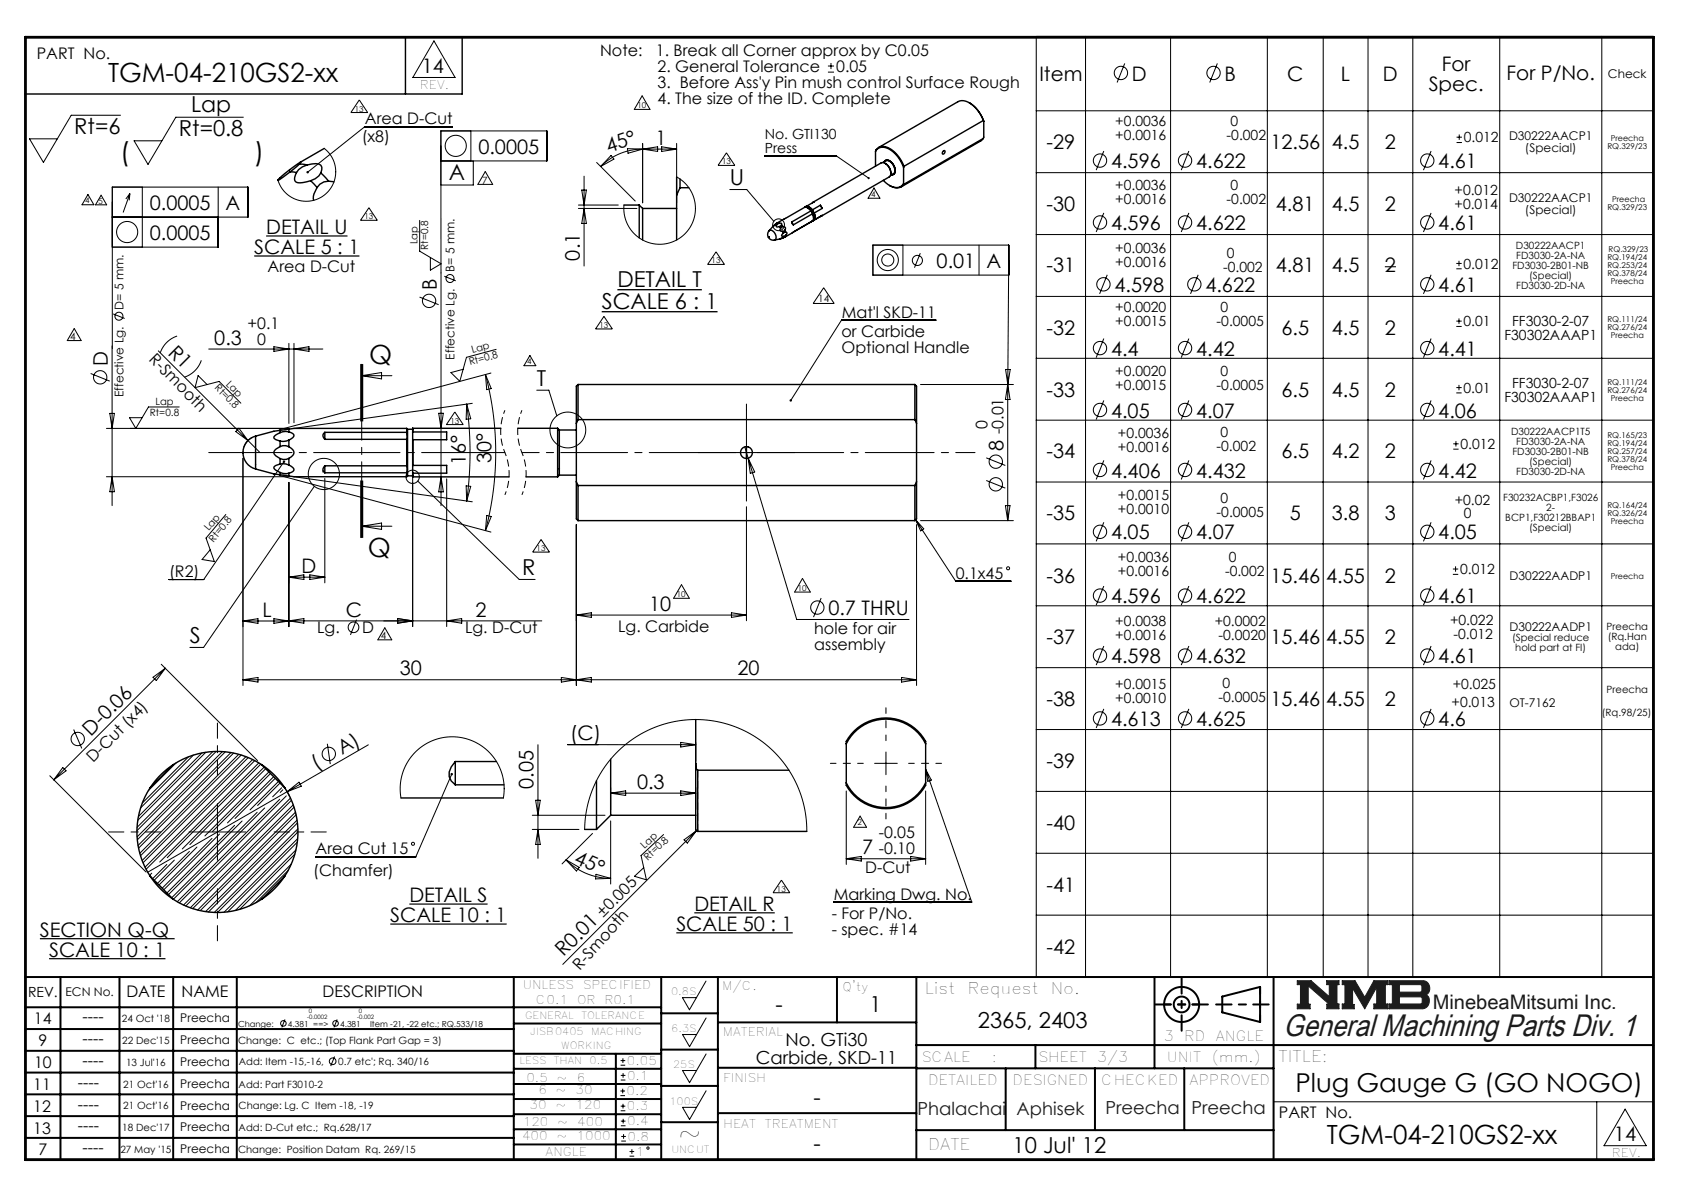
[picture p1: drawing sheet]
<svg xmlns="http://www.w3.org/2000/svg" width="297mm" height="210mm" viewBox="0 0 297 210" stroke-linecap="round" stroke-linejoin="round" font-family="sans-serif">
<g fill="none" stroke="#000" stroke-width=".35">
<path d="M4.5 172.3h287.1M4.5 177.6h112.1M10.7 172.3v32.2M21.1 172.3v32.2M30.5 172.3v32.2M41.8 172.3v32.2M90.6 172.3v32.2M116.6 172.3v32.2M116.6 178.7h10M126.6 172.3v32.2M147.6 172.3v8M161.6 172.3v32.2"/>
<path d="M203.6 172.3v16.1M215.6 175.7l6.6-1.7v6.2l-6.6-1.7zM224.6 172.3v32.2M4.5 185.3h86.1M4.5 181.4h86.1M4.5 189.1h86.1M4.5 193h86.1M4.5 196.8h86.1M90.6 199.1h26M90.6 193.8h26M90.6 188.5h26M90.6 191.1h26"/>
<path d="M90.6 180.5h26M90.6 185.8h26M90.6 196.5h26M108.6 185.8v18.5M116.6 185.1h10M116.6 191.5h10M116.6 197.9h10M126.6 196.3h35M126.6 188.3h35M126.6 180.3h35M161.6 184.3h130M161.6 199.3h63"/>
<path d="M161.6 188.4h63M177.4 188.4v10.9M182.6 184.3v4.1M193.1 188.4v10.9M208.9 188.4v10.9M4.5 200.6h86.1M90.6 201.8h26"/>
<circle cx="208.4" cy="177.1" r="3.1"/>
<circle cx="208.4" cy="177.1" r="1.39"/>
</g>
<path d="M228.8 172.9h2.4l3.2 2.8v-2.1h-.4v-.7h2.2v.7h-.4v3.4h.4v.9h-2.2v-.8h.4l-3.7-3.3v3.3h.4v.8h-2.3v-.8h.6v-3.5h-.6zM236.7 172.9h2.3l1.7 2.9 1.6-2.9h2.5v.7h-.5v3.4h.5v.9h-2.5v-.9h.5v-2.9l-2.1 3.8-2.2-3.7v2.9h.3v.8h-2.1v-.9h.5v-3.4h-.5zM245 172.9h6a1.34 1.34 0 0 1 1.1 1.1 1.34 1.34 0 0 1-.6 1.4 1.33 1.33 0 0 1 .5 1.5 1.33 1.33 0 0 1-1.2 1h-5.8v-.9h.6v-3.4h-.6zM246.8 173.6h3.8l.2 .3v.8l-.3 .2h-3.7zM246.8 175.8h3.8l.2 .2v.8l-.3 .2h-3.7z" fill="none" stroke="#191924" stroke-width=".18"/>
<path d="M76.5 7.2l3.8 6.5h-7.5zM15.5 34.3l1.1 1.8h-2.1zM77.8 28.4h5.7v4.2h-5.7zM154.1 33.1l1.1 1.9h-2.1zM93.5 62.7l1 1.8h-2.1zM124.5 173l-2.9 5-1.2-2.1h2.4M124.5 179.5l-2.9 5.1-1.2-2.2h2.4M124.5 185.8l-2.9 5.1-1.2-2.1h2.4M124.5 192.3l-2.9 5.1-1.2-2.1h2.4M224.6 194.3h67M281.6 194.3v10.2M286.6 195.6l3.7 6.4h-7.4z" fill="none" stroke="#000" stroke-width=".18"/>
<g fill="none" stroke="#000" stroke-width=".18" stroke-dasharray="6.3 1.3 1.3 1.3">
<path d="M111.9 19.3h2.7M113.3 16.9l-1.4 2.4M114.6 19.3l-1.3-2.4M16.8 36.1h2M17.8 34.4l-1 1.7M18.8 36.1l-1-1.7M84.3 32.5h2.6M85.6 30.2l-1.3 2.3M86.9 32.5l-1.3-2.3M13.1 57.9l-1.2 2.2M11.9 60.1h2.4M14.3 60.1l-1.2-2.2"/>
<path d="M66.6 112.8h2.5M67.9 110.7l-1.3 2.1M69.1 112.8l-1.2-2.1M118.8 105.5h2.8M120.2 103.1l-1.4 2.4M121.6 105.5l-1.4-2.4M140.1 104.4h2.8M141.5 102l-1.4 2.4M142.9 104.4l-1.4-2.4M150.6 145.9h2.2M151.7 143.9l-1.1 2M152.8 145.9l-1.1-2"/>
</g>
<path d="M4.5 6.6h287.1" fill="none" stroke="#000" stroke-width=".18" stroke-dasharray="6.3 1.3 1.3 1.3" stroke-dashoffset="1.9"/>
<path d="M71.5 6.6v10M81.5 6.6v10h-77" fill="none" stroke="#000" stroke-width=".25"/>
<path d="M205.3 177.1h6.2M222.2 174v6.2" fill="none" stroke="#000" stroke-width=".35" stroke-dasharray="15.2 1.3 1.3 1.3" stroke-dashoffset="14.1"/>
<path d="M203.8 177.1h9.2M208.4 172.5v9.2M214.5 177.1h9.3" fill="none" stroke="#000" stroke-width=".35" stroke-dasharray="15.2 1.3 1.3 1.3" stroke-dashoffset="12.5"/>
<path d="M4.5 6.6h287.1v197.9h-287.1z" fill="none" stroke="#000" stroke-width=".5"/>
<path d="M228.8 172.9v.7h.6v3.5h-.6v.8h2.3v-.8h-.4v-3.3l3.7 3.3h-.4v.8h2.2v-.9h-.4v-3.4h.4v-.7h-2.2v.7h.4v2.1l-3.2-2.8zM236.7 172.9v.7h.5v3.4h-.5v.9h2.1v-.8h-.3v-2.9l2.2 3.7 2.1-3.8v2.9h-.5v.9h2.5v-.9h-.5v-3.4h.5v-.7h-2.5l-1.6 2.9-1.7-2.9zM246.8 175.8h3.8l.2 .2v.8l-.3 .2h-3.7zM245 172.9v.7h.6v3.4h-.6v.9l6.3-.1 .5-.5 .3-.7-.1-.8-.5-.4a1.34 1.34 0 0 0 .6-1.4 1.34 1.34 0 0 0-1.1-1.1zM246.8 173.6h3.7l.3 .3v.8l-.3 .2h-3.7z" fill-rule="evenodd" fill="#191924"/>
<g fill="none" stroke="#000" stroke-width=".18">
<path d="M63.4 17.6l1.4 2.2h-2.9zM146 12.7h1.1M146 11.6h1.1M146.6 11.1v1.1M182.8 6.4h108.7v165.9h-108.7zM182.8 19.5h108.7M191.5 6.4v165.9M198.4 11.2l-1.4 3.3M206.5 6.4v165.9M214.7 11.2l-1.3 3.3M223.5 6.4v165.9M233.4 6.4v165.9"/>
<path d="M241.3 6.4v165.9M249.2 6.4v165.9M264.5 6.4v165.9M282.5 6.4v165.9M19.8 38.3h23.9v-5.3h-23.9v28.5M21.3 20.3h-8.7l-4.9 8.3-2.5-4.1h4.9M22.9 34.1l-.7 1M22.9 34.1l-.1 1.2M22.9 34.1l-1.2 3.4M25.1 33v10.6M38.5 33v10.6h-18.7M42.9 20.7h-11.9l-4.9 8.3-2.4-4.2h4.9"/>
<path d="M57.2 26.2l.9 .9 .6 1 .4 1.2 .1 1.2-.2 1.2-.5 1.1-.7 1-.9 .8-1.1 .6-1.2 .3h-1.2l-1.2-.3-1.1-.6-.9-.8-.7-.9-.5-1.2M65.1 36.6l1.4 2.2h-2.9zM74 38.9v5.4l3.8 2.2-1.9 1.1v-2.2M77.8 23.1h18.6v5.3h-18.6zM77.8 25.7v22.4M79.8 22.4h-15.5l-10 8M83 23.1v5.3M102 36.8h10.3M102 36.2h7M102.6 33.5h.8l-.4 2.7zM103 31.1v15.8M103 36.8l.4 2.6h-.8z"/>
<path d="M105.2 28.6l6.8 6.8M107.8 27.4l.5 .7-2.4 1.3zM110.7 26.2l2.6 .1-2.5 .7zM113.3 26.3a10.5 10.5 0 0 0-7.4 3.1M113.3 25.3v10.5M113.3 26.3h6M113.3 26.3l2.7-.4v.8zM116.7 25.9l2.6 .4-2.6 .4zM119.3 31.2l1.4 1 1 1.3 .7 1.6 .3 1.7-.3 1.6-.6 1.5-1.1 1.4-1.4 1-1.5 .6-1.8 .2-1.6-.3-1.6-.8-1.2-1.1-.9-1.4-.6-1.6-.1-1.7M119.3 25.3v10.5M128.1 26.9l1.5 2.3h-3zM128.7 33.4h3l4.8 5.6"/>
<path d="M134.8 27.5h12.7l5.7 3.9M182.8 30.4h108.7M194.7 26.6l-1.4 3.4M194.7 37.5l-1.4 3.4M209.7 26.6l-1.4 3.4M209.7 37.5l-1.4 3.4M252.4 26.6l-1.3 3.4M252.4 37.5l-1.3 3.4M256.9 25.1h.9M256.9 24.2h.9M257.4 23.7v1M20 55.4l2 .8"/>
<path d="M31.2 59.3a4.7 4.7 0 0 0-2.9 2.9M74 52.4l3.4 1.3M77.8 48.1v41.1M78.4 48.7l2 .8M106.5 55.8l1.5 2.2h-3zM126.3 44.4l1.5 2.2h-3zM145.3 50.7l1.8 2.8h-3.7zM154 43.2h23.9v5.3h-23.9zM159.2 43.2v5.3M162.3 44.6l-1 2.6M165 56.4h-16.6l-8.9 14.2M172.7 43.2v5.3"/>
<path d="M177.9 45.9l-.2 21.9M182.8 41.4h108.7M182.8 52.3h108.7M194.7 59.7l-1.4 3.4M195.3 48.5l-1.4 3.3M209.7 59.7l-1.4 3.4M211.3 48.5l-1.3 3.3M244.2 47h2M252.4 48.5l-1.3 3.3M252.4 59.7l-1.3 3.4M256.8 47.4h1M256.8 46.5h1"/>
<path d="M256.8 57.6h1M256.8 56.6h1M257.3 46v.9M257.3 56.1v1M16 65.9l3.4 1.3M18.8 75.5h32M19.4 72.9h.8l-.4 2.6zM19.8 61v28.1M27.9 61.9l18 17.9M31.6 71.8h-5.4l-2.2 3.7-1.2-1.9h2.3M35.5 63.5a4.7 4.7 0 0 1-3 3M36.5 67.8l-1.6-1.6-.5 2.2 4.2-1.1 3.9 3.8"/>
<path d="M36.8 61.5h20.1M42.1 75.5l1.6 2.2-2.1-1.6zM44.5 77.1a3 3 0 0 0-1.5 1.8M48.3 61.1l2.6 .4-2.6 .5zM50.9 60.5v14.2M51.8 60.5v14M51.8 61.5l2.7-.4v.9zM63.6 64.2v10M63.8 64.2v10M63.8 66.2h5.3M63.8 66.2l3.5-.5v1.1zM64 64.2v10"/>
<path d="M77.4 72.9h.8l-.4 2.6zM80.2 72.6l1.5 2.3h-3zM82.3 71.3a61.4 61.4 0 0 1 0 17M82.3 71.3l.7 2.5-.8 .1zM83.3 71.1l-31.4 4.4M85.6 66a53.2 53.2 0 0 1 0 27.6M85.6 66l1 2.5-.8 .2zM86.6 65.8l-37.3 10M87.5 61.6l-5.2 1.4-1.2 4.2-1.6-1.5 2.2-.6M94.7 68.8h2.1l1.4 4.5M124.1 79.8h15M131.3 78.8l9.2 30.4h19.8"/>
<path d="M131.6 72.3v15M162.3 67.8h16.4M177.4 65.1l.8 .1-.5 2.6zM177.7 67.8v24M177.7 67.8l.4 2.6h-.8zM182.8 63.2h108.7M182.8 74.1h108.7M194.7 70.6l-1.4 3.4M209.7 70.6l-1.4 3.4M252.4 70.6l-1.3 3.4M256.3 79.2h.9M256.3 78.3h.9"/>
<path d="M256.8 77.8v.9M256.8 69.3h1M256.8 68.3h1M257.3 67.9v.9M18.8 84.1h32M19.8 84.1l.4 2.6h-.8zM39.8 90.7l-3.5 4.2 1.5 4.1-2.2-.3 1.5-1.8M42.9 80.8v40.1M49.3 83.8l37.3 10M50.1 81.4l-14.2 20.8h-6.1M50.9 85.1v25.4M51.9 84.1l31.4 4.4"/>
<path d="M55.4 85.7l-19.5 28.5h-2.4M57.3 84.4v18.4M63.6 84.8v10M63.8 84.8v10M63.8 92.8l3.5-.6v1.1zM63.8 92.8h5.3M64 84.8v10zM72.8 84.1v26.4M73.7 84.8l17.9 17.4h2.8M77.8 84.1l.4 2.6h-.8zM78.8 84.4v26.1M82.2 85.7l.8 .1-.7 2.5z"/>
<path d="M85.8 90.9l.8 .2-1 2.5zM95.4 95.1l1.5 2.2h-3zM101.6 92.5v28.4M131.6 89.3v20.1M132 80.8l1.1 2.4-.8 .3zM161.5 91.7l7 10.8h9.8M161.5 91.7l1.4 1.6-.5 .3zM161.6 92.5v28.4M162.3 91.8h16.4M173.9 84.7l3.4 1.4M173.9 80.7l3.4 1.4M177.3 89.2h.8l-.4 2.6z"/>
<path d="M182.8 85h108.7M182.8 95.9h108.7M194.7 81.2l-1.4 3.3M194.7 92.1l-1.4 3.4M209.7 81.2l-1.4 3.3M209.7 92.1l-1.4 3.4M252.4 81.2l-1.3 3.3M252.4 92.1l-1.3 3.4M256.7 99.9v.9M27 119.4l2.1-1.6-1.5 2.2zM28.4 117.1l17 17M29.1 117.8l-19.6 19.7"/>
<path d="M42.9 109.5l2.6-.4v.8zM42.9 119.9l2.6-.4v.8zM42.9 119.9h118.7M48.3 109.1l5.3 .8v-.8l-5.3 .8zM50.9 101.8h6.4M50.9 101.8l2.7-.4v.8zM54.6 101.4l2.7 .4-2.7 .4zM62.9 109.3l-1.1 2.6M70.1 109.1l2.7 .4-2.7 .4zM78.8 109.5l2.6-.4v.8zM95.5 109.5h-52.6M99 119.5l5.3 .8v-.8l-5.3 .8z"/>
<path d="M101.6 108.4l2.7-.4v.9zM101.6 108.4h30M129 108l2.6 .4-2.6 .5zM144.8 105.4l-1.3 3.4M159 119.5l2.6 .4-2.6 .4zM182.8 106.8h108.7M182.8 117.7h108.7M194.7 103.3l-1.4 3.4M194.7 113.9l-1.4 3.4M209.7 103.3l-1.4 3.4M209.7 113.9l-1.4 3.4M252.4 103.3l-1.3 3.4"/>
<path d="M252.4 113.9l-1.3 3.4M256.2 101.3h1M256.2 100.3h1M8.8 136.8l17 17M11.1 135.3l.5 .6-2.1 1.6zM13 128.6l1.4 3.4M31.1 134.5l-4.9 4.9M33.3 133.4l-8.2 8.2M34.1 133.1l-9.3 9.4M35.6 132.8l-11.2 11.2M36.3 132.6l-12 12M37.5 132.5l-13.3 13.4"/>
<path d="M38.1 132.5l-14 14M39.2 132.5l-15 15.1M39.7 132.6l-15.5 15.5M40.7 132.7l-16.4 16.4M41.2 132.8l-16.8 16.8M42.1 133l-17.4 17.5M42.5 133.1l-17.7 17.8M43.4 133.4l-18.3 18.3M43.8 133.6l-18.6 18.5M44.6 133.9l-19 19M44.9 134.1l-19.1 19.2M45.6 134.5l-17.4 17.5"/>
<path d="M46 134.7l-16.5 16.5M46.6 135.3l-14.4 14.4M46.9 135.5l-13.4 13.4M47.4 136.1l-11.3 11.3M47.7 136.4l-10.2 10.2M48.3 137l-8.2 8.1M48.5 137.2l-7.1 7.1M49.1 137.8l-5 5M49.4 138.1l-4 3.9M49.7 138.9l-1.6 1.6M49.9 139.3l-.5 .4M49.9 138.6v.1"/>
<path d="M50.6 139.6l-24.5 14.2M50.6 139.6l2.1-1.7 .4 .7zM50.7 139.8l.4 .7M57.7 131.1l.5 3.6M65 131.3l-14.4 8.3M79.7 136.5l-6.4 14.6h-17.7M94.9 131.3v20M100.1 131.3h22.6M107.7 138.9v3.8M107.7 139.9h15M107.7 139.9l2.6-.5v.9zM120.1 130.9l2.6 .4-2.6 .4z"/>
<path d="M120.1 139.4l2.6 .5-2.6 .4zM122.7 138.9v3.8M149.3 139.5v12.9M154.3 134.6h4M156.3 132.6v4M163.3 135.6l8.1 23.4h-24.4M163.3 135.6l1 1.9-.7 .3zM163.3 139.5v12.9M182.8 128.6h108.7M182.8 139.5h108.7M194.7 125l-1.4 3.4M209.7 125l-1.4 3.4"/>
<path d="M252.4 125l-1.3 3.4M26.8 154l-.4 .3M29.4 152.4l-2.5 2.5M30.7 151.7l-3.5 3.5M33.3 146.7h10M33.4 150.1l-5.6 5.7M34.7 149.4l-6.7 6.6M37.4 147.8l-8.8 8.8M38.3 141.7v10M38.7 147.1l-9.8 9.8M41.4 145.5l-12 12M42.7 144.8l-13 12.9"/>
<path d="M45.4 143.2l-15.1 15.1M46.7 142.5l-16.1 16.1M49.3 140.9l-18 18.1M50.5 140.3l-18.9 18.9M50.8 153.5l-5.7 5.7M51.2 140.7l-18.8 18.9M51.4 152.4l-7.4 7.3M51.4 141.1l-18.6 18.6M51.7 141.9l-18.1 18.2M51.9 142.3l-17.9 17.9M52 150.6l-9.7 9.7M52.1 143.2l-17.2 17.3"/>
<path d="M52.2 149.9l-10.7 10.6M52.2 143.7l-16.9 16.9M52.4 144.6l-16.1 16.1M52.4 148.5l-12.2 12.3M52.5 145.1l-15.7 15.7M52.5 147.9l-13 12.9M52.5 146.1l-14.7 14.8M52.5 146.7l-14.1 14.2M70.7 140.7l-.1-2 .3-1.9 .6-1.8 1.2-1.8 1.5-1.4 1.6-1 2-.7 1.9-.2 1.9 .2 2 .7 1.8 1.1 1.4 1.3 1.1 1.7 .7 1.8 .3 2-.1 2M93.9 143.7h12.8M93.9 146.2h8.2M94.5 141.1h.8l-.4 2.6z"/>
<path d="M94.9 146.2l.4 2.7h-.8zM99.8 151.6l2.4 1.3-.5 .7zM99.8 151.6a11.1 11.1 0 0 0 7.9 3.3M103.1 146.2a19.6 19.6 0 0 1 19.8-19.3 19.6 19.6 0 0 1 19.4 19.7M104.5 147l-5.4 5.3M105.1 154.2l2.6 .7-2.7 .1zM107.7 144.7v11.2M117 147.2l-3.9 3.6 .9 4.3-2.1-.6 1.6-1.5M120.6 148.1l2.2-1.6-1.6 2.2zM123.1 146.2l-23.8 23.8M137.8 155.2l1.5 2.2h-3zM149.3 151.4h14"/>
<path d="M149.3 151.4l2.6-.4v.8zM160.6 151l2.7 .4-2.7 .4zM182.8 150.5h108.7M50.3 179.8l-.6 1.3M59.5 179.8l-.6 1.3M182.8 161.4h108.7M59 186.3l-.7 1.7M109.4 193.2h.8M109.4 192.4h.8M109.5 187.8h.8M109.5 187h.8M109.5 195.9h.8"/>
<path d="M109.5 195h.8M109.5 190.4h.8M109.5 189.6h.8M109.5 198.5h.8M109.5 197.7h.8M109.8 192v.8M109.9 186.6v.8M109.9 194.6v.8M109.9 189.2v.8M109.9 197.3v.8M110 200v.8M109.6 201.2h.8"/>
<path d="M109.6 200.4h.8M111 203.9h.9M111 203h.9M111.4 202.6v.9"/>
<circle cx="197.7" cy="12.9" r="1.18"/>
<circle cx="214" cy="12.9" r="1.18"/>
<circle cx="80.4" cy="25.7" r="1.87"/>
<circle cx="137.3" cy="39.6" r="1.04"/>
<circle cx="194" cy="28.3" r="1.18"/>
<circle cx="194" cy="39.2" r="1.18"/>
<circle cx="209" cy="28.3" r="1.18"/>
<circle cx="209" cy="39.2" r="1.18"/>
<circle cx="251.7" cy="28.3" r="1.18"/>
<circle cx="251.7" cy="39.2" r="1.18"/>
<circle cx="21" cy="55.8" r=".71"/>
<circle cx="22.4" cy="40.9" r="1.87"/>
<circle cx="75.7" cy="53.1" r="1.18"/>
<circle cx="79.4" cy="49.1" r=".71"/>
<circle cx="156.6" cy="45.8" r="1.07"/>
<circle cx="156.6" cy="45.8" r="1.87"/>
<circle cx="161.8" cy="45.9" r=".89"/>
<circle cx="194.6" cy="50.1" r="1.18"/>
<circle cx="210.6" cy="50.1" r="1.18"/>
<circle cx="251.7" cy="50.1" r="1.18"/>
<circle cx="17.7" cy="66.5" r="1.18"/>
<circle cx="100.1" cy="75.8" r="3.2"/>
<circle cx="194" cy="72.3" r="1.18"/>
<circle cx="194" cy="61.4" r="1.18"/>
<circle cx="209" cy="61.4" r="1.18"/>
<circle cx="209" cy="72.3" r="1.18"/>
<circle cx="251.7" cy="61.4" r="1.18"/>
<circle cx="251.7" cy="72.3" r="1.18"/>
<circle cx="57.1" cy="83.6" r="2.75"/>
<circle cx="72.8" cy="84.1" r="1.18"/>
<circle cx="175.6" cy="85.4" r="1.18"/>
<circle cx="175.6" cy="81.4" r="1.18"/>
<circle cx="194" cy="93.8" r="1.18"/>
<circle cx="194" cy="82.9" r="1.18"/>
<circle cx="209" cy="93.8" r="1.18"/>
<circle cx="209" cy="82.9" r="1.18"/>
<circle cx="251.7" cy="82.9" r="1.18"/>
<circle cx="251.7" cy="93.8" r="1.18"/>
<circle cx="62.3" cy="110.6" r=".94"/>
<circle cx="144.2" cy="107.1" r="1.18"/>
<circle cx="177.8" cy="100.2" r=".27"/>
<circle cx="194" cy="105" r="1.18"/>
<circle cx="194" cy="115.6" r="1.18"/>
<circle cx="209" cy="115.6" r="1.18"/>
<circle cx="209" cy="105" r="1.18"/>
<circle cx="251.7" cy="105" r="1.18"/>
<circle cx="251.7" cy="115.6" r="1.18"/>
<circle cx="13.7" cy="130.3" r="1.18"/>
<circle cx="58" cy="132.9" r="1.18"/>
<circle cx="194" cy="126.7" r="1.18"/>
<circle cx="209" cy="126.7" r="1.18"/>
<circle cx="251.7" cy="126.7" r="1.18"/>
<circle cx="72.8" cy="148.8" r=".27"/>
<circle cx="50" cy="180.5" r=".49"/>
<circle cx="58.7" cy="187.1" r=".59"/>
<circle cx="59.2" cy="180.5" r=".49"/>
<circle cx="114.3" cy="202.4" r=".2"/>
</g>
<path d="M44.8 45.1h18.6M46.9 41.6h14.4M72.2 159.4h13.8M7 165.5h23.8M8.7 169h20.5M68.8 162.9h20.6M119.3 164.5h20.5M122.5 161h14.1" fill="none" stroke="#000" stroke-width=".21"/>
<path d="M106.1 55h20.4M108.9 51.1h14.9" fill="none" stroke="#000" stroke-width=".24"/>
<path d="M89 72.3a9.7 9.7 0 0 0 0 7.5M89 79.8a9.7 9.7 0 0 1 0 7.5M92 72.3a9.7 9.7 0 0 0 0 7.5M92 79.8a9.7 9.7 0 0 1 0 7.5" fill="none" stroke="#000" stroke-width=".18" stroke-dasharray="1.3 .6" stroke-dashoffset=".6" stroke-linecap="butt"/>
<path d="M63.8 64.2v30.6" fill="none" stroke="#000" stroke-width=".18" stroke-dasharray="6.3 1.3 1.3 1.3" stroke-dashoffset="3.1"/>
<path d="M152.3 134.6h-5.8M156.3 130.6v-5.8M156.3 138.6v5.8M160.3 134.6h5.8" fill="none" stroke="#000" stroke-width=".18" stroke-dasharray="15.2 1.3 1.3 1.3" stroke-dashoffset="14.2"/>
<path d="M161.3 79.8h-59.4" fill="none" stroke="#000" stroke-width=".18" stroke-dasharray="15.2 1.3 1.3 1.3" stroke-dashoffset="6.5"/>
<path d="M89 79.8h-52.2" fill="none" stroke="#000" stroke-width=".18" stroke-dasharray="15.2 1.3 1.3 1.3" stroke-dashoffset=".6"/>
<path d="M101.9 79.8h-9.9" fill="none" stroke="#000" stroke-width=".18" stroke-dasharray="15.2 1.3 1.3 1.3" stroke-dashoffset="12.2"/>
<path d="M161.3 79.8h10.7" fill="none" stroke="#000" stroke-width=".18" stroke-dasharray="15.2 1.3 1.3 1.3" stroke-dashoffset="11.8"/>
<path d="M38.3 136.7v-9.2M28.3 146.7h-9.2M38.3 156.7v9.2M48.3 146.7h9.2" fill="none" stroke="#000" stroke-width=".18" stroke-dasharray="15.2 1.3 1.3 1.3" stroke-dashoffset="12.5"/>
<path d="M124.1 79.8h-1M131.6 72.3v-1.1M139.1 79.8h1.1M57 83v.3M131.6 87.3v1" fill="none" stroke="#000" stroke-width=".18" stroke-dasharray="15.2 1.3 1.3 1.3"/>
<path d="M122.7 134.2v-3.3" fill="none" stroke="#000" stroke-width=".18" stroke-dasharray="6.3 1.3 1.3 1.3"/>
<g fill="#000">
<path d="M153.1 31.3a.19 .19 0 0 1 .2 0 .19 .19 0 0 1 .1 .2l-.2-.1 .2 .1a.19 .19 0 0 1-.3 .1 .19 .19 0 0 1 0-.3z"/>
<path d="M139.3 70.4v.3l.2-.1-.2 .2a.22 .22 0 0 0 .4-.2 .22 .22 0 0 0-.4-.2zM50 81.2a.22 .22 0 0 0-.1 .4 .22 .22 0 0 0 .4-.1 .22 .22 0 0 0-.1-.3l-.1 .2 .1-.2zM79.5 136.4a.22 .22 0 0 0 0 .3 .22 .22 0 0 0 .4-.1 .22 .22 0 0 0-.1-.3l-.1 .2 .1-.2zM54.1 30.2v.3l.2-.1-.2 .1a.22 .22 0 0 0 .3 0 .22 .22 0 0 0 0-.3 .22 .22 0 0 0-.3 0z"/>
</g>
<g fill="none" stroke="#000" stroke-width=".25">
<path d="M171 18.1a5.9 5.9 0 0 1 2.5 3.3M51.2 30.3l-2.2 1.5M51.2 30.3l1.1 .1M52.3 30.4l-.2 .6a.82 .82 0 0 0 0 1 .82 .82 0 0 0 .9 .2l1.8-.3M52.8 29l1.3 .1M52.8 29l.3-.4h-.1a24 24 0 0 0-4 3.1l.1-.1M52.8 29l-1.6 1.3M54.1 29.1l-.8 .3-.6 .5-.4 .5M54.1 29.1a2.74 2.74 0 0 1 2.5 0l.2 .4-.2 1M54.8 31.9l1.1 1.2M55.9 33.1a2.52 2.52 0 0 0-.6 2.2M56.6 30.5l-.4 .5-.6 .5-.8 .4"/>
<path d="M56.6 30.5l1.4 1.4M57.2 26.2l-4.3 2.5M58 31.9l-.9 .2-.7 .4-.5 .6M58 31.9l.9 .2M110 36.2h2.7M112.7 36.2v5.7M112.7 36.2l.6 .6M113.3 36.8v5.5M113.3 36.8h6M119.3 31.2v3.2M119.3 34.4v7.9M119.9 33.1l-.6 1.3"/>
<path d="M119.9 33.1h1.6M119.9 31.6v1.5M136.3 39.9l-.7 .8M136.7 39.6l.3 .1M137 39.7v.3l.5-.1M137.1 39.4v-.1l-.8 .6 .4-.3M137.1 39.4h.2M137.1 39.4l-.4 .2M137.3 39.4l-.3 .3M137.3 39.4h.5v.3M137.5 39.9l.2 .3M137.8 39.7l-.3 .2"/>
<path d="M137.8 39.7l.3 .3M138.1 40l-.4 .2M138.1 40l.4 .1-.1 .5M139.6 39.1l.3 .5M141.9 36.5l-4.8 2.8M141.9 36.5a1.29 1.29 0 0 1 1.1 .7M142 36.5a1.41 1.41 0 0 1 1.6 1.4l.1 .6-.3 .4M142.2 36.4a1.29 1.29 0 0 1 1.1 .6M142.2 36.4l-.3 .1M142.2 36.4a1.3 1.3 0 0 1 1.1 .6M142.2 36.4h.1M142.5 36.7h.1"/>
<path d="M142.5 36.7a2.13 2.13 0 0 1 1 1.7M143 37.2l.3 .5M143 37.2l-3.4 1.9M143.3 37h.1M143.3 37l.3 .5M143.3 35.8l.3-.2-1.4 .8M143.3 37.7a.97 .97 0 0 1-.3 1.4l-3.1 1.8M143.3 37.7l-3.4 1.9M143.4 35.6l12-6.9a1.68 1.68 0 0 1 1.7 1.9l-.3 .6-13.5 7.8M143.6 37.5a1.29 1.29 0 0 1 0 1.3 1.3 1.3 0 0 0 0-1.2M143.6 37.5v.1M144.7 38.2l.3-.2-5.1 2.9"/>
<path d="M144.7 36.2l.3 .6M144.7 36.2l-1.4 .8M145 36.8l-1.4 .8M154.4 26.7a1.56 1.56 0 0 1 2.4-.6 6.1 6.1 0 0 1 2.6 3.2M154.4 26.7a1.66 1.66 0 0 1 2.5-.4 6.1 6.1 0 0 1 2.5 3.2M154.4 26.7v2.6M155.7 28.7l.5-.3a1.54 1.54 0 0 1 1.6 1.7l-.1 .5-.7 .4M155.8 31.8a2.79 2.79 0 0 0 3 1.1l.6-.6M156.1 28.4a1.17 1.17 0 0 1 1.6 .8 1.08 1.08 0 0 1-.2 1.6h-.2a.73 .73 0 0 0 .5-1.2 1.53 1.53 0 0 0-1.7-1.3l-.1 .2zM156.1 28.8a2.05 2.05 0 0 1 1 1.7M159.4 29.5v2.8M159.4 32.3v.2"/>
<path d="M159.4 32.5a1.77 1.77 0 0 1-2.5 .2M159.4 29.3v.2M166.3 26.6l.2-.1a.31 .31 0 0 1 .1 .5 .31 .31 0 0 1-.4 .1zM173.4 21.2a5.3 5.3 0 0 0-3.5-3.4l-.9 .1-14 8.1M173.4 24.4l-.4 .5-14 8M173.4 21.2l-14 8.1M173.4 21.2l.1 .2M173.4 24.4l-14 8.1M173.5 21.4l-.1 3M135.6 40.7a1 1 0 0 0-.1 1.2 1 1 0 0 0 1.1 .4M135.6 40.7a.97 .97 0 0 1 1.3 1.1l-.1 .3-.2 .2M135.7 41.8h.1"/>
<path d="M137.6 42.1l-1 .2M137.7 40.2l-.1 .4 .4 .2M138 40.8l.1 .3M138.1 41.7l-.1 .2M138.1 41.1l-.3 .4 .3 .2M138.4 41.8l.1-.1-.9 .4 .4-.2M138.4 40.6l-.4 .2M138.4 40.6l.2 .3M138.4 41.8l-.4 .1M138.6 40.9l-.5 .2M138.6 40.9l.2 .2-.2 .4M138.6 41.5l-.5 .2"/>
<path d="M138.6 41.5l-.2 .3M139.9 40.9l-1.4 .9M42.8 79.8h.1M42.9 79.8a3 3 0 0 0 2.2 2.9M42.9 79.8h.1M45.1 76.9a3 3 0 0 0-2.2 2.9M45.1 76.9v5.8M49.4 75.9l-1.1 .1-3.2 .9M49.4 75.9v.4M49.4 76.3a1.6 1.6 0 0 0-1.1 .8l.3 .4 .8 .3M49.4 77.8v.9M49.4 78.7a1.57 1.57 0 0 0-1.1 1l.3 .7 .8 .5"/>
<path d="M49.4 78.7l1-.1 .5 .2M50.9 77.6v1.2M50.9 76.1a.79 .79 0 0 1 .9 .9l-.9 .6M50.9 75.7v.4M50.9 78.8a1.19 1.19 0 0 1 .9 1.3l-.9 .7M50.9 77.6l-1 .2h-.5M50.9 76.1h-.5l-1 .2M50.9 75.7l-1.5 .2M57.3 76.2a.72 .72 0 0 0 0 1.3M57.3 76.2h14.4M57.3 77.5h14.4M57.3 76.2v1.3"/>
<path d="M71.7 75.5v.7M71.7 77.5v4.6M71.7 75.5h-19.9l-.9 .2M71.7 76.2v1.3M71.7 75.5l.2 .2M71.9 75.7v8.2M71.9 75.7h.9M72.8 77.5v4.6M72.8 77.5h.1M72.8 75.5v.7M72.8 76.2v1.3M72.8 75.5h.1"/>
<path d="M72.8 76.2h6v1.3h-6M72.8 76.2h.1M72.8 75.5h15.5M91.3 75.5h7M98.3 75.5v8.6M98.3 75.5l.3 .3M98.6 75.8v8M98.6 75.8h3M101.6 74.6v10.4M101.9 67.8v6.2M101.9 67.8l-.3 .3v6.5M101.9 67.8h59.4"/>
<path d="M101.9 74l-.3 .6M101.9 74h59.4M131.6 78.7v2.2M161.3 67.8v6.2M161.3 67.8l.3 .3v6.5M161.3 74l.3 .6M161.6 74.6v10.4M45.1 82.7l3.2 .9 1.1 .1M49.4 80.9v.9M49.4 81.8l-.7 .2a.44 .44 0 0 0-.4 .5l.3 .4 .8 .4M49.4 83.3v.4M49.4 81.8h1l.5 .2"/>
<path d="M49.4 83.3l.5 .2 1-.1M49.4 83.7l1.5 .2M50.9 83.9l.9 .2h19.9M50.9 83.4v.5M50.9 82a1 1 0 0 1 .9 1l-.9 .4M50.9 80.8v1.2M50.9 80.8l-1 .2-.5-.1M57.3 82.1a.75 .75 0 0 0 0 1.3M57.3 82.1h14.4M57.3 83.4h14.4M57.3 82.1v1.3M71.7 83.4v.7"/>
<path d="M71.7 82.1v1.3M71.9 83.9l-.2 .2M71.9 83.9h.9M72.8 83.4v.7M72.8 83.4h.1M72.8 82.1v1.3M72.8 82.1h6v1.3h-6M72.8 82.1h.1M72.8 84.1h17M92.8 84.1h5.5M98.6 83.8l-.3 .3M98.6 83.8h3"/>
<path d="M101.6 85v6.5l.3 .3M101.6 85l.3 .6M101.9 85.6v6.2M101.9 91.8h59.4M101.9 85.6h59.4M161.3 85.6v6.2M161.6 85v6.5l-.3 .3M161.6 85l-.3 .6M26.5 138.9a14.2 14.2 0 0 0 0 15.6M30.6 134.8a14.2 14.2 0 0 1 15.5 0M30.6 134.8a14.2 14.2 0 0 0-4.1 4.1M30.6 134.8l-4.1 4.1"/>
<path d="M46.1 134.8a14.2 14.2 0 0 1 4.1 4.1M46.1 134.8l4.1 4.1M50.2 138.9a14.2 14.2 0 0 1 0 15.6M80.3 134.3l-.7 .9a2.16 2.16 0 0 0 .7 3.2M80.3 134.3h7.3M80.3 138.4h8.6M80.3 134.3v4.1M105.2 137.7v8.5M107.7 133.9v9.8M122.7 134.7v11.5l.1 .3 .3 .1M122.7 134.7l.1 .8 .3 .3M122.7 126.9v7.8"/>
<path d="M123.1 135.8v10.8M123.1 135.8h16M149.3 131.2a7.8 7.8 0 0 1 7-4.4 7.8 7.8 0 0 1 7 4.4M149.3 138a7.8 7.8 0 0 0 7 4.4 7.8 7.8 0 0 0 7-4.4M150.7 128.9a8 8 0 0 1 12.6 1.8v7.8a8 8 0 0 1-14 0v-7.8zM26.5 154.5a14.2 14.2 0 0 0 4.1 4.1M26.5 154.5l4.1 4.1M30.6 158.6a14.2 14.2 0 0 0 15.5 0M50.2 154.5a14.2 14.2 0 0 1-4.1 4.1M50.2 154.5l-4.1 4.1M70.7 140.7h18.1M103.1 146.2h2.1"/>
<path d="M107.7 143.7l-2.5 2.5M107.7 143.7h15M123.1 146.6h19.2"/>
<circle cx="131.6" cy="79.8" r="1.05"/>
</g>
<path d="M123.1 135.8v10.8" fill="none" stroke="#000" stroke-width=".18" stroke-dasharray="1.3 .6"/>
<text font-size="5.5" fill="#191924" x="226.4" y="182.7">General Machining Parts Div. 1</text>
<text font-size="4.9" x="119.6" y="201.6">~</text>
<g font-size="4.7">
<text x="19.1" y="14.4">TGM-04-210GS2-xx</text>
<text x="21.2" y="28.4">(</text>
<text x="44.9" y="28.4">)</text>
<text x="65.1" y="64.1">Q</text>
<text x="64.9" y="98.2">Q</text>
<text x="234" y="201.7">TGM-04-210GS2-xx</text>
</g>
<text font-size="4.6" x="228.5" y="192.6">Plug Gauge G (GO NOGO)</text>
<g font-size="3.9">
<text x="13.1" y="23.6">Rt=6</text>
<text x="31.5" y="24">Rt=0.8</text>
<text x="33.7" y="19.8">Lap</text>
<text x="79.2" y="31.8">A</text>
<text x="128.7" y="32.6">U</text>
<text x="108.9" y="50.7">DETAIL T</text>
<text x="106.1" y="54.5">SCALE 6 : 1</text>
<text x="94.7" y="68">T</text>
<text x="92.1" y="101.4">R</text>
<text x="33.5" y="113.4">S</text>
<text x="136.8" y="178.4">-</text>
<text x="153.3" y="178.4">1</text>
<text x="172.5" y="181.3">2365, 2403</text>
<text x="143.5" y="194.9">-</text>
<text x="143.5" y="202.9">-</text>
<text x="178.6" y="203.3">10 Jul' 12</text>
</g>
<g font-size="3.5">
<text x="74.4" y="13">14</text>
<text x="183.3" y="14.2">Item</text>
<text x="199.6" y="14.2">D</text>
<text x="216" y="14.2">B</text>
<text x="227" y="14.2">C</text>
<text x="236.5" y="14.2">L</text>
<text x="243.9" y="14.2">D</text>
<text x="252" y="16">Spec.</text>
<text x="254.3" y="12.4">For</text>
<text x="265.7" y="14.1">For P/No.</text>
<text x="84.4" y="27.1">0.0005</text>
<text x="107.3" y="26.9" transform="rotate(-18 107.3 26.9)">45°</text>
<text x="115.6" y="25.5">1</text>
<text x="184.6" y="26.2">-29</text>
<text x="195.9" y="29.7">4.596</text>
<text x="210.9" y="29.7">4.622</text>
<text x="224" y="26.2">12.56</text>
<text x="234.9" y="26.2">4.5</text>
<text x="244.2" y="26.2">2</text>
<text x="253.7" y="29.7">4.61</text>
<text x="26.4" y="37">0.0005</text>
<text x="39.8" y="37">A</text>
<text x="46.9" y="41.2">DETAIL U</text>
<text x="184.6" y="37.1">-30</text>
<text x="195.9" y="40.6">4.596</text>
<text x="210.9" y="40.6">4.622</text>
<text x="225" y="37.1">4.81</text>
<text x="234.9" y="37.1">4.5</text>
<text x="244.2" y="37.1">2</text>
<text x="253.7" y="40.6">4.61</text>
<text x="26.4" y="42.3">0.0005</text>
<text x="44.8" y="44.8">SCALE 5 : 1</text>
<text x="102.2" y="45.9" transform="rotate(-90 102.2 45.9)">0.1</text>
<text x="165.2" y="47.2">0.01</text>
<text x="174" y="47.2">A</text>
<text x="77" y="51.1" transform="rotate(-90 77 51.1)">B</text>
<text x="184.6" y="48">-31</text>
<text x="196.6" y="51.5">4.598</text>
<text x="212.6" y="51.5">4.622</text>
<text x="225" y="48">4.81</text>
<text x="234.9" y="48">4.5</text>
<text x="244.2" y="48">2</text>
<text x="253.7" y="51.5">4.61</text>
<text x="184.6" y="59.1">-32</text>
<text x="226" y="59.1">6.5</text>
<text x="234.9" y="59.1">4.5</text>
<text x="244.2" y="59.1">2</text>
<text x="19" y="64.6" transform="rotate(-90 19 64.6)">D</text>
<text x="29.5" y="62.4" transform="rotate(45 29.5 62.4)">R1</text>
<text x="37.8" y="60.8">0.3</text>
<text x="195.9" y="62.7">4.4</text>
<text x="210.9" y="62.7">4.42</text>
<text x="253.7" y="62.7">4.41</text>
<text x="184.6" y="70">-33</text>
<text x="226" y="70">6.5</text>
<text x="234.9" y="70">4.5</text>
<text x="244.2" y="70">2</text>
<text x="195.9" y="73.6">4.05</text>
<text x="210.9" y="73.6">4.07</text>
<text x="253.7" y="73.6">4.06</text>
<text x="82.2" y="82" transform="rotate(-90 82.2 82)">16°</text>
<text x="86.7" y="81.7" transform="rotate(-91 86.7 81.7)">30°</text>
<text x="177" y="79.5" transform="rotate(-90 177 79.5)">8</text>
<text x="184.6" y="80.8">-34</text>
<text x="226" y="80.8">6.5</text>
<text x="234.9" y="80.8">4.2</text>
<text x="244.2" y="80.8">2</text>
<text x="195.9" y="84.2">4.406</text>
<text x="210.9" y="84.2">4.432</text>
<text x="253.7" y="84.2">4.42</text>
<text x="184.6" y="91.7">-35</text>
<text x="195.9" y="95.1">4.05</text>
<text x="210.9" y="95.1">4.07</text>
<text x="227.5" y="91.7">5</text>
<text x="234.9" y="91.7">3.8</text>
<text x="244.2" y="91.7">3</text>
<text x="253.7" y="95.1">4.05</text>
<text x="53.1" y="101">D</text>
<text x="114.5" y="107.7">10</text>
<text x="184.6" y="102.7">-36</text>
<text x="195.9" y="106.4">4.596</text>
<text x="210.9" y="106.4">4.622</text>
<text x="224" y="102.7">15.46</text>
<text x="233.9" y="102.7">4.55</text>
<text x="244.2" y="102.7">2</text>
<text x="253.7" y="106.4">4.61</text>
<text x="46.3" y="108.7">L</text>
<text x="61" y="108.7">C</text>
<text x="83.8" y="108.7">2</text>
<text x="146.1" y="108.5">0.7 THRU</text>
<text x="184.6" y="113.5">-37</text>
<text x="224" y="113.5">15.46</text>
<text x="233.9" y="113.5">4.55</text>
<text x="244.2" y="113.5">2</text>
<text x="70.5" y="119.1">30</text>
<text x="130.1" y="119.1">20</text>
<text x="195.9" y="116.9">4.598</text>
<text x="210.9" y="116.9">4.632</text>
<text x="253.7" y="116.9">4.61</text>
<text x="184.6" y="124.5">-38</text>
<text x="224" y="124.6">15.46</text>
<text x="233.9" y="124.6">4.55</text>
<text x="244.2" y="124.6">2</text>
<text x="16" y="129.9" transform="rotate(-45 16 129.9)">D-0.06</text>
<text x="100.6" y="130.5">(C)</text>
<text x="195.9" y="128">4.613</text>
<text x="210.9" y="128">4.625</text>
<text x="253.7" y="128">4.6</text>
<text x="55.8" y="135.8" transform="rotate(-30 55.8 135.8)">(</text>
<text x="60.3" y="133.1" transform="rotate(-30 60.3 133.1)">A)</text>
<text x="184.6" y="135.4">-39</text>
<text x="94.1" y="139.1" transform="rotate(-90 94.1 139.1)">0.05</text>
<text x="112.3" y="139.1">0.3</text>
<text x="184.6" y="146.3">-40</text>
<text x="101.1" y="152.2" transform="rotate(24 101.1 152.2)">45°</text>
<text x="152" y="150.7">7</text>
<text x="72.2" y="159">DETAIL S</text>
<text x="122.5" y="160.6">DETAIL R</text>
<text x="184.6" y="157.2">-41</text>
<text x="7" y="165.1">SECTION Q-Q</text>
<text x="68.8" y="162.6">SCALE 10 : 1</text>
<text x="119.3" y="164.1">SCALE 50 : 1</text>
<text x="8.7" y="168.7">SCALE 10 : 1</text>
<text x="99.4" y="168.8" transform="rotate(-45 99.4 168.8)">R0.01</text>
<text x="184.6" y="168.1">-42</text>
<text x="284.7" y="201.2">14</text>
</g>
<text font-size="3.5" fill="#191924" x="252.7" y="178">MinebeaMitsumi Inc.</text>
<g font-size="3.2">
<text x="138.5" y="184.4">No. GTi30</text>
<text x="133.3" y="187.5">Carbide, SKD-11</text>
</g>
<g font-size="3.2" fill="#191924">
<text x="161.8" y="196.5">Phalachai</text>
<text x="179.3" y="196.5">Aphisek</text>
<text x="195" y="196.4">Preecha</text>
<text x="210.1" y="196.4">Preecha</text>
</g>
<g font-size="2.8">
<text x="6.5" y="10.4">PART No.</text>
<text x="105.8" y="9.9">Note:</text>
<text x="115.7" y="9.9">1. Break all Corner approx by C0.05</text>
<text x="116" y="15.5">3. Before Ass'y Pin mush control Surface Rough</text>
<text x="116" y="12.7">2. General Tolerance</text>
<text x="147.5" y="12.7">0.05</text>
<text x="64.4" y="21.9">Area D-Cut</text>
<text x="116" y="18.4">4. The size of the ID. Complete</text>
<text x="63.8" y="25.1">(x8)</text>
<text x="47.2" y="47.9">Area D-Cut</text>
<text x="43.7" y="58">+0.1</text>
<text x="148.4" y="59.3">or Carbide</text>
<text x="148.5" y="56">Mat'l SKD-11</text>
<text x="26.1" y="63.5" transform="rotate(45 26.1 63.5)">R-Smooth</text>
<text x="45.4" y="60.8">0</text>
<text x="148.4" y="62.2">Optional Handle</text>
<text x="174.1" y="75.6" transform="rotate(-90 174.1 75.6)">0</text>
<text x="177" y="76.5" transform="rotate(-90 177 76.5)">-0.01</text>
<text x="29.8" y="101.8">(R2)</text>
<text x="168.6" y="102.1">0.1x45</text>
<text x="55.9" y="111.7">Lg.</text>
<text x="63.9" y="111.7">D</text>
<text x="82" y="111.7">Lg. D-Cut</text>
<text x="109" y="111.5">Lg. Carbide</text>
<text x="143.6" y="111.8">hole for air</text>
<text x="143.6" y="114.6">assembly</text>
<text x="16.4" y="134.5" transform="rotate(-45 16.4 134.5)">D-Cut (x4)</text>
<text x="155" y="147.8">-0.05</text>
<text x="55.2" y="154.5">(Chamfer)</text>
<text x="55.6" y="150.7">Area Cut 15</text>
<text x="152.6" y="154">D-Cut</text>
<text x="155" y="150.7">-0.10</text>
<text x="106.4" y="161.8" transform="rotate(-45 106.4 161.8)">±0.005</text>
<text x="146.7" y="162">- For P/No.</text>
<text x="147" y="158.7">Marking Dwg. No.</text>
<text x="146.7" y="164.8">- spec. #14</text>
<text x="102.2" y="171.2" transform="rotate(-48 102.2 171.2)">R-Smooth</text>
<text x="22.3" y="175.9">DATE</text>
<text x="32" y="175.9">NAME</text>
<text x="56.9" y="175.9">DESCRIPTION</text>
<text x="163.1" y="175.3">List</text>
<text x="170.6" y="175.3">Request</text>
<text x="185.3" y="175.3">No.</text>
<text x="6" y="180.6">14</text>
<text x="6.8" y="184.4">9</text>
<text x="14.5" y="180.3">----</text>
<text x="14.5" y="184.1">----</text>
<text x="6" y="188.3">10</text>
<text x="13.7" y="191.8">----</text>
<text x="14.5" y="188">----</text>
<text x="225.5" y="187.2">TITLE:</text>
<text x="5.9" y="192.2">11</text>
<text x="5.9" y="196.1">12</text>
<text x="13.7" y="195.7">----</text>
<text x="225.6" y="197.2">PART No.</text>
<text x="5.9" y="199.9">13</text>
<text x="6.8" y="203.6">7</text>
<text x="13.7" y="199.5">----</text>
<text x="14.5" y="203.3">----</text>
<text x="163.7" y="202.9">DATE</text>
</g>
<g font-size="2.5">
<text x="196.7" y="22.2">+0.0036</text>
<text x="217" y="22.2">0</text>
<text x="134.9" y="24.5">No. GTI130</text>
<text x="134.9" y="26.9">Press</text>
<text x="196.7" y="24.7">+0.0016</text>
<text x="216.3" y="24.7">-0.002</text>
<text x="258.2" y="25.1">0.012</text>
<text x="196.7" y="33.6">+0.0036</text>
<text x="217" y="33.6">0</text>
<text x="256.5" y="34.3">+0.012</text>
<text x="196.7" y="36">+0.0016</text>
<text x="216.3" y="36">-0.002</text>
<text x="256.5" y="36.9">+0.014</text>
<text x="196.7" y="44.5">+0.0036</text>
<text x="196.7" y="47">+0.0016</text>
<text x="215.7" y="47.9">-0.002</text>
<text x="216.4" y="45.5">0</text>
<text x="258.1" y="47.4">0.012</text>
<text x="196.7" y="55.1">+0.0020</text>
<text x="196.7" y="57.6">+0.0015</text>
<text x="214.6" y="57.6">-0.0005</text>
<text x="215.3" y="55.1">0</text>
<text x="258.1" y="57.6">0.01</text>
<text x="265.3" y="59.9">F30302AAAP1</text>
<text x="266.7" y="57.4">FF3030-2-07</text>
<text x="196.7" y="66.3">+0.0020</text>
<text x="196.7" y="68.7">+0.0015</text>
<text x="214.6" y="68.7">-0.0005</text>
<text x="215.3" y="66.3">0</text>
<text x="258.1" y="69.3">0.01</text>
<text x="265.3" y="70.9">F30302AAAP1</text>
<text x="266.7" y="68.4">FF3030-2-07</text>
<text x="197.2" y="77.3">+0.0036</text>
<text x="215.2" y="77.1">0</text>
<text x="197.2" y="79.8">+0.0016</text>
<text x="214.6" y="79.5">-0.002</text>
<text x="257.6" y="79.2">0.012</text>
<text x="197.2" y="88.1">+0.0015</text>
<text x="215.3" y="88.6">0</text>
<text x="256.6" y="89.1">+0.02</text>
<text x="197.2" y="90.6">+0.0010</text>
<text x="214.6" y="91.1">-0.0005</text>
<text x="258.2" y="91.4">0</text>
<text x="197.2" y="99.1">+0.0036</text>
<text x="197.2" y="101.6">+0.0016</text>
<text x="216.1" y="101.6">-0.002</text>
<text x="216.7" y="99.1">0</text>
<text x="257.5" y="101.3">0.012</text>
<text x="196.7" y="110.4">+0.0038</text>
<text x="196.7" y="112.8">+0.0016</text>
<text x="214.2" y="110.3">+0.0002</text>
<text x="214.9" y="112.8">-0.0020</text>
<text x="255.7" y="110.1">+0.022</text>
<text x="256.3" y="112.6">-0.012</text>
<text x="196.7" y="121.4">+0.0015</text>
<text x="196.7" y="123.9">+0.0010</text>
<text x="214.9" y="123.9">-0.0005</text>
<text x="215.6" y="121.4">0</text>
<text x="256" y="124.7">+0.013</text>
<text x="256.2" y="121.4">+0.025</text>
<text x="4.9" y="175.9">REV.</text>
<text x="205.2" y="183.5">3</text>
<text x="208.9" y="183.5">RD</text>
<text x="214.4" y="183.5">ANGLE</text>
<text x="162.5" y="187.2">SCALE</text>
<text x="163.7" y="191.4">DETAILED</text>
<text x="174.9" y="187.2">:</text>
<text x="178.6" y="191.4">DESIGNED</text>
<text x="183.1" y="187.2">SHEET</text>
<text x="193.5" y="187.2">3/3</text>
<text x="194.2" y="191.4">CHECKED</text>
<text x="205.8" y="187.2">UNIT</text>
<text x="209.8" y="191.4">APPROVED</text>
<text x="213.7" y="187.2">(mm.)</text>
</g>
<g font-size="2.1">
<text x="74.1" y="15.7">REV.</text>
<text x="283.6" y="13.7">Check</text>
<text x="266.1" y="24.7">D30222AACP1</text>
<text x="268.9" y="26.8">(Special)</text>
<text x="266.1" y="35.6">D30222AACP1</text>
<text x="268.9" y="37.7">(Special)</text>
<text x="80.2" y="47.9" transform="rotate(-90 80.2 47.9)">B= 5 mm.</text>
<text x="21.8" y="54.6" transform="rotate(-90 21.8 54.6)">D= 5 mm.</text>
<text x="80.2" y="63.4" transform="rotate(-90 80.2 63.4)">Effective Lg.</text>
<text x="21.8" y="70" transform="rotate(-90 21.8 70)">Effective Lg.</text>
<text x="266.2" y="102.2">D30222AADP1</text>
<text x="266.2" y="111.2">D30222AADP1</text>
<text x="266.2" y="124.6">OT-7162</text>
<text x="11.6" y="175.6">ECN No.</text>
<text x="92.2" y="174.4">UNLESS</text>
<text x="94.5" y="177">C0.1</text>
<text x="101.8" y="177">OR</text>
<text x="102.8" y="174.4">SPECIFIED</text>
<text x="106.6" y="177">R0.1</text>
<text x="127.3" y="174.6">M/C.</text>
<text x="148.6" y="174.7">Q'ty</text>
<text x="31.8" y="184.1">Preecha</text>
<text x="31.8" y="180.3">Preecha</text>
<text x="127.5" y="182.7">MATERIAL</text>
<text x="31.8" y="188">Preecha</text>
<text x="31.8" y="191.8">Preecha</text>
<text x="92.8" y="190.7">0.5</text>
<text x="98.2" y="190.7">~</text>
<text x="101.7" y="190.7">6</text>
<text x="110.6" y="187.7">0.05</text>
<text x="110.6" y="190.4">0.1</text>
<text x="127.6" y="190.8">FINISH</text>
<text x="31.8" y="195.6">Preecha</text>
<text x="93.4" y="195.6">30</text>
<text x="94.9" y="193">6</text>
<text x="98" y="195.6">~</text>
<text x="98" y="193">~</text>
<text x="101.5" y="195.6">120</text>
<text x="101.5" y="193">30</text>
<text x="110.5" y="193.1">0.2</text>
<text x="110.6" y="195.8">0.3</text>
<text x="31.8" y="199.5">Preecha</text>
<text x="31.8" y="203.3">Preecha</text>
<text x="92.1" y="201">400</text>
<text x="92.2" y="198.5">120</text>
<text x="96.2" y="203.8">ANGLE</text>
<text x="98.2" y="201">~</text>
<text x="98.3" y="198.5">~</text>
<text x="101.7" y="201">1000</text>
<text x="101.8" y="198.5">400</text>
<text x="110.6" y="198.4">0.4</text>
<text x="110.7" y="201.1">0.8</text>
<text x="112.1" y="203.8">1</text>
<text x="127.6" y="198.9">HEAT</text>
<text x="134.9" y="198.9">TREATMENT</text>
<text x="284.3" y="204">REV.</text>
</g>
<g font-size="1.8">
<text x="85.1" y="32.4">7</text>
<text x="73.6" y="43.1" transform="rotate(-90 73.6 43.1)">Lap</text>
<text x="75.5" y="44" transform="rotate(-90 75.5 44)">Rt=0.8</text>
<text x="266.7" y="47.4">FD3030-2B01-NB</text>
<text x="267.4" y="43.9">D30222AACP1</text>
<text x="267.4" y="45.7">FD3030-2A-NA</text>
<text x="144.3" y="53.3">14</text>
<text x="267.4" y="50.9">FD3030-2D-NA</text>
<text x="269.7" y="49.2">(Special)</text>
<text x="12.4" y="59.9">4</text>
<text x="82.9" y="64.4" transform="rotate(-15 82.9 64.4)">Rt=0.8</text>
<text x="83.3" y="62.3" transform="rotate(-15 83.3 62.3)">Lap</text>
<text x="27.4" y="71.4">Lap</text>
<text x="37.8" y="68.5" transform="rotate(45 37.8 68.5)">Rt=0.8</text>
<text x="39.8" y="67.8" transform="rotate(45 39.8 67.8)">Lap</text>
<text x="26.4" y="73.3">Rt=0.8</text>
<text x="266.5" y="76.7">D30222AACP1T5</text>
<text x="266.7" y="80.2">FD3030-2B01-NB</text>
<text x="267.4" y="83.7">FD3030-2D-NA</text>
<text x="267.4" y="78.4">FD3030-2A-NA</text>
<text x="269.7" y="82">(Special)</text>
<text x="265.1" y="88.4">F30232ACBP1,F3026</text>
<text x="36.8" y="93.7" transform="rotate(-50 36.8 93.7)">Lap</text>
<text x="37.7" y="95.7" transform="rotate(-50 37.7 95.7)">Rt=0.8</text>
<text x="265.5" y="91.9">BCP1,F30212BBAP1</text>
<text x="269.7" y="93.7">(Special)</text>
<text x="272.7" y="90.2">2-</text>
<text x="67.2" y="112.7">4</text>
<text x="266.7" y="113.1">(Special reduce</text>
<text x="283.4" y="111.1">Preecha</text>
<text x="283.6" y="112.9">(Rq.Han</text>
<text x="267.3" y="114.8">hold part at FI)</text>
<text x="284.9" y="114.6">ada)</text>
<text x="283.4" y="122.2">Preecha</text>
<text x="282.5" y="126.3">(Rq.98/25)</text>
<text x="113.7" y="149.7" transform="rotate(-43 113.7 149.7)">Lap</text>
<text x="114.3" y="151.8" transform="rotate(-43 114.3 151.8)">Rt=0.8</text>
<text x="92.6" y="179.6">GENERAL</text>
<text x="102.5" y="179.6">TOLERANCE</text>
<text x="118.4" y="175.5">0.8S</text>
<text x="21.5" y="180.3">24 Oct '18</text>
<text x="21.6" y="184.1">22 Dec'15</text>
<text x="42" y="184.1">Change: C etc.; (Top Flank Part Gap = 3)</text>
<text x="93.5" y="182.6">JISB0405</text>
<text x="99" y="184.9">WORKING</text>
<text x="104.3" y="182.6">MACHING</text>
<text x="118.4" y="182">6.3S</text>
<text x="21.7" y="191.8">21 Oct'16</text>
<text x="22.2" y="188">13 Jul'16</text>
<text x="42.1" y="191.8">Add: Part F3010-2</text>
<text x="42.1" y="187.8">Add: Item -15,-16,</text>
<text x="59.6" y="187.8">0.7 etc'; Rq. 340/16</text>
<text x="91.6" y="187.6">LESS</text>
<text x="97.7" y="187.6">THAN</text>
<text x="104" y="187.6">0.5</text>
<text x="118.7" y="188.3">25S</text>
<text x="21.7" y="195.6">21 Oct'16</text>
<text x="42.1" y="195.6">Change: Lg. C Item -18, -19</text>
<text x="118.1" y="194.8">100S</text>
<text x="21.2" y="203.3">27 May '15</text>
<text x="21.6" y="199.5">18 Dec'17</text>
<text x="42" y="203.3">Change: Position Datam Rq. 269/15</text>
<text x="42.1" y="199.5">Add: D-Cut etc.; Rq.628/17</text>
<text x="118.4" y="203.3">UNCUT</text>
</g>
<g font-size="1.5">
<text x="42" y="181">Change:</text>
<text x="50.8" y="181">4.381 ==&gt;</text>
<text x="60" y="181">4.381</text>
<text x="65.3" y="181">Item -21, -22 etc.; RQ.533/18</text>
</g>
<g font-size="1.4">
<text x="62.6" y="19.7">13</text>
<text x="112.4" y="19.1">10</text>
<text x="127.3" y="29">13</text>
<text x="283.5" y="26.3">RQ.329/23</text>
<text x="284.1" y="24.9">Preecha</text>
<text x="15" y="35.9">4</text>
<text x="17.4" y="36">5</text>
<text x="153.6" y="34.7">4</text>
<text x="284.3" y="35.7">Preecha</text>
<text x="64.3" y="38.7">13</text>
<text x="283.5" y="37.1">RQ.329/23</text>
<text x="125.5" y="46.5">13</text>
<text x="283.5" y="45.9">RQ.194/24</text>
<text x="283.5" y="47.3">RQ.253/24</text>
<text x="283.7" y="44.5">RQ.329/23</text>
<text x="283.5" y="48.7">RQ.378/24</text>
<text x="284.1" y="50.1">Preecha</text>
<text x="105.7" y="57.8">13</text>
<text x="283.5" y="56.9">RQ.111/24</text>
<text x="283.5" y="58.3">RQ.276/24</text>
<text x="284.1" y="59.7">Preecha</text>
<text x="92.9" y="64.2">4</text>
<text x="283.5" y="67.8">RQ.111/24</text>
<text x="283.5" y="69.2">RQ.276/24</text>
<text x="284.1" y="70.6">Preecha</text>
<text x="79.4" y="74.7">13</text>
<text x="283.5" y="77.2">RQ.165/23</text>
<text x="283.5" y="78.6">RQ.194/24</text>
<text x="283.5" y="80">RQ.257/24</text>
<text x="283.5" y="81.5">RQ.378/24</text>
<text x="284.1" y="82.9">Preecha</text>
<text x="283.5" y="89.5">RQ.164/24</text>
<text x="283.5" y="90.9">RQ.326/24</text>
<text x="284.1" y="92.3">Preecha</text>
<text x="94.6" y="97.2">13</text>
<text x="119.4" y="105.3">10</text>
<text x="140.7" y="104.2">10</text>
<text x="284.1" y="102.1">Preecha</text>
<text x="151.2" y="145.5">2</text>
<text x="137" y="157.2">13</text>
</g>
<g font-size="1.1">
<text x="54.2" y="179.6">-0.0002</text>
<text x="54.5" y="178.6">0</text>
<text x="63" y="179.6">-0.002</text>
<text x="63.3" y="178.6">0</text>
</g>
</svg>
